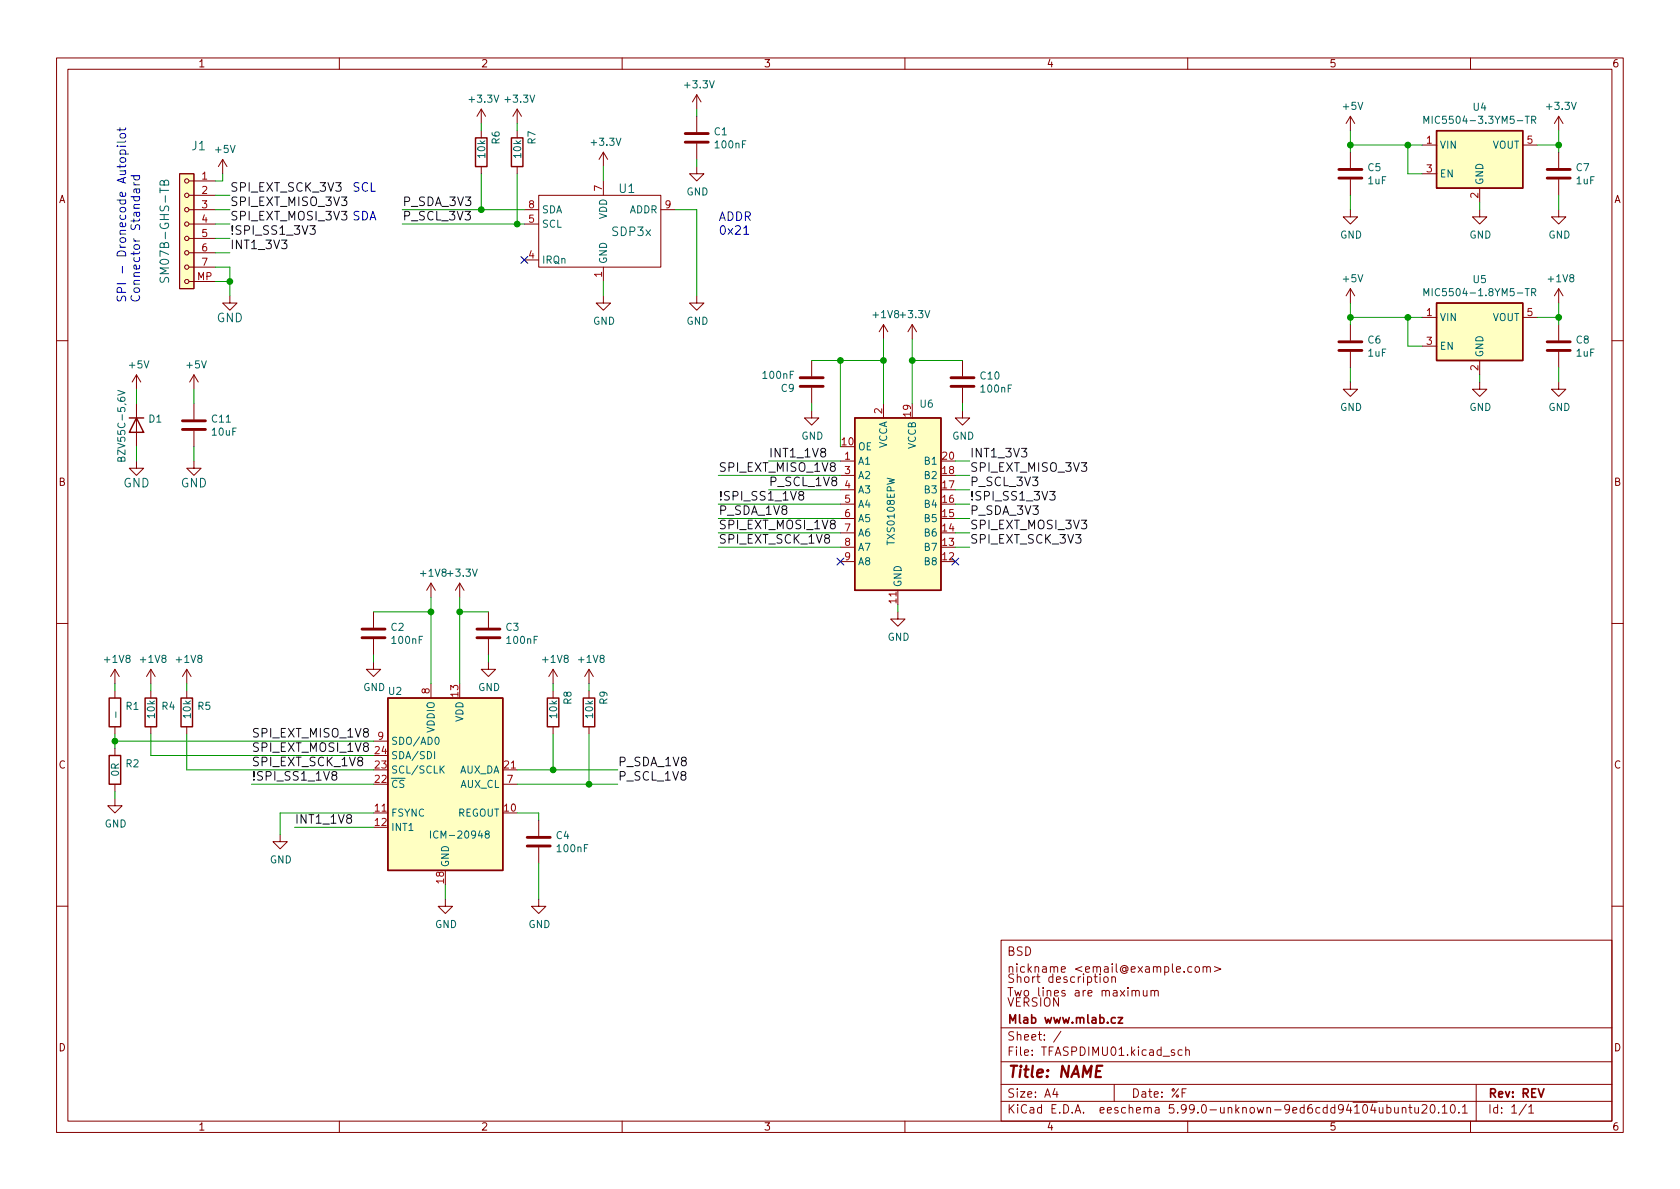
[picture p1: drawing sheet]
<svg xmlns="http://www.w3.org/2000/svg" width="297mm" height="210mm" viewBox="0 0 297 210" stroke-linecap="round" stroke-linejoin="round" font-family="sans-serif">
<g fill="none" stroke="#840000" stroke-width=".18">
<path d="M10 10.2h277v190.1h-277zM12 12.2h273v186.1h-273zM60 10.2v2M85.1 19.3l-.8 1.3M85.1 19.3v2.5M85.1 19.3l.8 1.3M91.4 19.3v2.5M91.4 19.3l-.7 1.3M91.4 19.3l.8 1.3M110 10.2v2M123.2 16.8v2.5M123.2 16.8l-.8 1.2"/>
<path d="M123.2 16.8l.8 1.2M160 10.2v2M210 10.2v2M260 10.2v2M31.7 30.7h2.6v20.3h-2.6zM33.4 39.6h4.7M33.4 37.1h4.7M33.4 34.5h4.7M33.4 32h4.7M39.4 28.2l-.8 1.3M39.4 28.2v2.5M39.4 28.2l.7 1.3"/>
<path d="M85.1 23.1v1.3M85.1 29.5v1.2M91.4 23.1v1.3M91.4 29.5v1.2M92.7 39.6h2.5M92.7 37.1h2.5M95.2 34.5h21.6v12.7h-21.6zM106.7 26.9l-.8 1.3M106.7 26.9v2.6M106.7 32v2.5M106.7 26.9l.7 1.3M116.8 37.1h2.6"/>
<path d="M123.2 29.5v1.2h1.3l-1.3 1.3-1.3-1.3h1.3M123.2 20.6v2.8M123.2 25.4v2.8M238.8 37.1v1.2h1.2l-1.2 1.3-1.3-1.3h1.3M238.8 20.6v2.5M238.8 26.9v2.8M238.8 31.7v2.8M238.8 20.6l-.8 1.2M238.8 20.6l.7 1.2M251.5 25.6h2.5M251.5 30.7h2.5M261.6 37.1v1.2h1.3l-1.3 1.3-1.3-1.3h1.3"/>
<path d="M261.6 33.3v2.5M269.2 25.6h2.6M275.6 37.1v1.2h1.3l-1.3 1.3-1.3-1.3h1.3M275.6 20.6l-.8 1.2M275.6 20.6v2.5M275.6 26.9v2.8M275.6 31.7v2.8M275.6 20.6l.8 1.2M33.4 49.8h4.7M33.4 47.2h4.7M33.4 44.7h4.7M33.4 42.2h4.7"/>
<path d="M40.6 52.3v1.3h1.3l-1.3 1.3-1.2-1.3h1.2M92.7 46h2.5M106.7 52.3v1.3h1.2l-1.2 1.3-1.3-1.3h1.3M106.7 47.2v2.6M123.2 52.3v1.3h1.3l-1.3 1.3-1.3-1.3h1.3M156.2 57.4l-.8 1.3M156.2 57.4v2.5M156.2 57.4l.8 1.3M161.3 57.4l-.8 1.3M161.3 57.4v2.5M161.3 57.4l.8 1.3M238.8 51v2.6"/>
<path d="M238.8 57.4v2.8M238.8 51l-.8 1.3M238.8 51l.7 1.3M251.5 56.1h2.5M269.2 56.1h2.6M275.6 51v2.6M275.6 57.4v2.8M275.6 51l-.8 1.3M275.6 51l.8 1.3M10 60.2h2M24.1 66.3l-.7 1.3M24.1 66.3v2.5"/>
<path d="M24.1 71.4v7.6M24.1 66.3l.8 1.3M34.3 66.3v2.5M34.3 71.4v2.8M34.3 76.2v2.8M34.3 66.3l-.8 1.3M34.3 66.3l.8 1.3M143.5 72.6v1.3h1.3l-1.3 1.3-1.3-1.3h1.3M143.5 63.7v2.8M143.5 68.6v2.8M156.2 71.4v2.5M170.2 72.6v1.3h1.2l-1.2 1.3-1.3-1.3h1.3"/>
<path d="M170.2 63.7v2.8M170.2 68.6v2.8M238.8 67.6v1.2h1.2l-1.2 1.3-1.3-1.3h1.3M238.8 62.2v2.8M251.5 61.2h2.5M261.6 67.6v1.2h1.3l-1.3 1.3-1.3-1.3h1.3M261.6 63.7v2.6M275.6 67.6v1.2h1.3l-1.3 1.3-1.3-1.3h1.3M275.6 62.2v2.8M285 60.2h2M24.1 81.5v1.3h1.3l-1.3 1.3-1.2-1.3h1.2M34.3 81.5v1.3h1.3l-1.3 1.3-1.3-1.3h1.3"/>
<path d="M148.6 81.5h2.5M148.6 84.1h2.5M148.6 86.6h2.5M148.6 89.1h2.5M148.6 91.7h2.5M148.6 94.2h2.5M148.6 96.8h2.5M148.6 99.3h2.5M10 110.2h2M20.3 118.4v2.5M20.3 118.4l-.7 1.2M20.3 118.4l.8 1.2"/>
<path d="M26.7 118.4v2.5M26.7 118.4l-.8 1.2M26.7 118.4l.7 1.2M33 118.4l-.7 1.2M33 118.4v2.5M33 118.4l.8 1.2M66 117.1v1.3h1.3l-1.3 1.2-1.2-1.2h1.2M66 108.2v2.8M66 113v2.8M76.2 103.1l-.8 1.3M76.2 103.1v2.6M76.2 103.1l.8 1.3"/>
<path d="M81.3 103.1l-.8 1.3M81.3 103.1v2.6M81.3 103.1l.7 1.3M86.4 117.1v1.3h1.2l-1.2 1.2-1.3-1.2h1.3M86.4 108.2v2.8M86.4 113v2.8M97.8 118.4l-.8 1.2M97.8 118.4v2.5M97.8 118.4l.8 1.2M104.1 118.4v2.5M104.1 118.4l-.7 1.2M104.1 118.4l.8 1.2"/>
<path d="M158.7 108.2v1.3h1.3l-1.3 1.2-1.2-1.2h1.2M158.7 104.4v2.5M285 110.2h2M20.3 122.2v1.2M20.3 128.5v1.3M20.3 132.3v1.3M20.3 138.7v1.2M26.7 122.2v1.2M26.7 128.5v1.3M33 122.2v1.2M33 128.5v1.3M66 131.1h2.6"/>
<path d="M76.2 120.9v2.5M88.9 136.1h2.5M88.9 138.7h2.5M97.8 122.2v1.2M97.8 128.5v1.3M104.1 122.2v1.2M104.1 128.5v1.3M20.3 141.2v1.3h1.3l-1.3 1.3-1.3-1.3h1.3M49.5 147.6v1.2h1.3l-1.3 1.3-1.2-1.3h1.2M66 143.8h2.6M78.7 159v1.3h1.3l-1.3 1.2-1.2-1.2h1.2M95.2 159v1.3h1.3l-1.3 1.2-1.2-1.2h1.2"/>
<path d="M95.2 145v2.8M95.2 149.9v2.7M10 160.2h2M177 166.3h108v32h-108zM178.2 174.6h.9M178.6 174.6v1.5M179.2 172.3l-.6-.1-.2 .2v.4l.7 .3 .1 .3-.3 .3h-.5M179.4 175.1l.3 1 .3-.7 .3 .7 .3-1M179.9 172.9l.2-.2 .3 .1 .1 .9M179.9 172.2v1.5M181.2 172.9l.2-.2 .5 .2v.5l-.1 .3h-.4l-.2-.1zM181.2 175.2l.4-.1 .3 .3v.5l-.3 .2h-.4l-.1-.2v-.5z"/>
<path d="M182.6 172.7v1M183.5 172.2v1.3l.4 .2M183.6 174.6v1.3l.3 .2M184.4 174.6v.2M184.4 175.1v1M185.1 175.3l.3-.2 .3 .1 .1 .9M185.1 175.1v1M186.1 172.8l-.4-.1-.3 .3v.4l.2 .3h.5M186.1 172.2v1.5M186.4 175.6l.7-.1v-.3l-.5-.1-.2 .3 .1 .7h.6M186.8 173.2l.7-.1-.1-.3-.4-.1-.2 .2 .1 .8h.5M188.3 175.2l-.4-.1-.2 .3 .1 .2 .5 .1v.4h-.6"/>
<path d="M188.6 172.8l-.3-.1-.2 .2v.3l.5 .1v.4h-.5M190 172.8l-.4-.1-.3 .3v.4l.1 .3h.6M190.1 175.2h.6l.1 .9M190.6 172.7v1M190.8 175.5l-.5 .1a.29 .29 0 0 0-.2 .3 .29 .29 0 0 0 .2 .2h.5M191.5 175.1v1M191.6 172.7v1M191.9 175.1l-.3 .1-.1 .2M192.3 172.8l.4-.1 .3 .3v.4l-.1 .3h-.6M192.3 172.7v1.5M192.4 175.6l.7-.1-.1-.3-.4-.1-.2 .3v.7h.6M193.6 172.2v1.3l.4 .2"/>
<path d="M194.5 172.7v1M194.9 175.3l.2-.2 .3 .1 .1 .9M194.9 175.1v1M195.3 172.8l.3-.1 .3 .3v.4l-.3 .3h-.3l-.2-.3v-.4zM195.5 175.4l.2-.3 .4 .1v.9M196.6 172.9l.2-.2 .3 .1 .1 .9M196.6 172.7v1M196.9 175.2h.5l.1 .9M197.5 175.5l-.5 .1a.29 .29 0 0 0-.2 .3 .29 .29 0 0 0 .2 .2h.5M198.1 175.1l.8 1M198.9 175.1l-.8 1M199.4 174.6v.2"/>
<path d="M199.4 175.1v1M200.1 175.3l.3-.2 .3 .1 .1 .9M200.1 175.1v1M200.8 175.4l.2-.3 .4 .1v.9M202.1 175.1l.1 1h.4l.2-.1M202.8 175.1v1M203.5 175.3l.2-.2 .4 .1v.9M203.5 175.1v1M204.1 175.4l.3-.3 .3 .1 .1 .9M210.7 171l-.4-.1-.3 .3v.4l.1 .3h.6M211.4 171l.4-.1 .3 .3v.4l-.3 .3h-.4l-.1-.3v-.4zM212.7 171.1l.2-.2 .4 .1 .1 .9"/>
<path d="M212.7 170.9v1M213.4 171.1l.2-.2 .3 .1 .1 .9M214.7 170.9l1.2 .5-1.2 .4M285 160.2h2M60 198.3v2M110 198.3v2M160 198.3v2M177 194.8h108M177 191.8h108M177 187.8h108M177 181.8h108M186.5 192.5l-.4 1h1"/>
<path d="M186.9 193v1M187.6 182.4l-1.3 1.9M197 191.8v3M207.6 185.7l-.3-.1-.2 .2v.3l.5 .1v.4h-.5M209 185.7l-.4-.1-.3 .3v.4l.1 .3h.6M209 193.2h.5M209.6 185.8l.3-.2 .3 .1 .1 .9M209.6 185.1v1.5M209.7 192.5h-.7v1.5M210 198.3v2M246.6 195.8v1h.4l.2-.1M247.2 195.8v1"/>
<path d="M247.9 196l.2-.2 .4 .1 .1 .9M247.9 195.8v1M249.1 195.8h.5M249.3 195.3v1.3l.3 .2M250.1 195.8l.1 1h.4l.2-.1M250.8 195.8v1M251.4 195.5l.6-.2 .2 .2 .1 .3-.9 1h.9M253 195.5l.2-.2a.81 .81 0 0 1 .6 .7 .81 .81 0 0 1-.3 .8h-.1a.81 .81 0 0 1-.4-1.3zM254.4 196.7v.1M255 195.8l.4-.5v1.5M255 196.8h.9M256.6 195.4l.2-.1a.81 .81 0 0 1 .6 .7 .81 .81 0 0 1-.3 .8h-.2a.81 .81 0 0 1-.5-.6 .81 .81 0 0 1 .2-.8z"/>
<path d="M257.9 196.7v.1M258.6 195.8l.4-.5v1.5M258.6 196.8h.8M260 198.3v2M261 191.8v6.5M269.9 195.3l-1.3 1.9M270.3 195.8l.4-.5v1.5M270.3 196.8h.9"/>
<circle cx="33" cy="39.6" r=".38"/>
<circle cx="33" cy="34.5" r=".38"/>
<circle cx="33" cy="32" r=".38"/>
<circle cx="33" cy="37.1" r=".38"/>
<circle cx="33" cy="42.2" r=".38"/>
<circle cx="33" cy="47.2" r=".38"/>
<circle cx="33" cy="44.7" r=".38"/>
<circle cx="33" cy="49.8" r=".38"/>
</g>
<path d="M194.9 188.5h-.9l-.3 2h1" fill="none" stroke="#840000" stroke-width=".4"/>
<path d="M197.7 179.9h.8l-.8 1h.8M197.2 180l-.4-.1-.3 .3v.4l.1 .3h.6" fill="none" stroke="#840000" stroke-width=".3"/>
<g fill="#ffffc2" stroke="#ffffc2" stroke-width=".18">
<path d="M31.7 30.7h2.6v20.3h-2.6z"/>
<path d="M254 23.1h15.2v10.2h-15.2z"/>
<path d="M151.1 73.9h15.3v30.5h-15.3z"/>
<path d="M254 53.6h15.2v10.1h-15.2z"/>
<path d="M68.6 123.4h20.3v30.5h-20.3z"/>
</g>
<g fill="none" stroke="#006464" stroke-width=".18">
<path d="M29 32.2a.41 .41 0 0 1 .4-.4 .41 .41 0 0 1 .4 .3v.6h-1.5v-.5l.1-.2 .3-.1 .2 .2 .1 .6M251.8 21.8v-1.2l.4 .9 .4-.9v1.2M270.8 21.2h.6l.1-.2v-.3l-.7-.1v1.2M271.1 21.2l.4 .6M28.4 49.1l-.1 .5 .3 .3 .3-.1 .3-.7h.5l.1 .2-.1 .6M251.8 52.3v-1.3l.4 .9 .4-.9v1.3M270.8 51.7l.6-.1 .1-.1v-.3l-.7-.2v1.3M271.1 51.7l.4 .6M20.8 69l1.3 .5-1.3 .4M21.4 81.1l.3-.3 .3 .1 .1 .2v.4h-1.3l.1-.6h.3l.2 .1v.5M76.8 132.9v1.3M77.1 130.4h.1a.68 .68 0 0 1 .4 .6 .68 .68 0 0 1-.4 .6 .84 .84 0 0 1-.1-1.2z"/>
<path d="M78 136l.5 .7M78.5 135.4l-.7 .8M76.1 146.9v1.3M86 147.5l-.2-.3v-.1l.2-.2 .4 .1 .1 .2v.2l-.6 .1-.1 .2v.3l.2 .2h.3l.2-.2v-.4l-.2-.1"/>
</g>
<g fill="none" stroke="#840000" stroke-width=".51">
<path d="M121.2 25.1h4M121.2 23.6h4M236.7 31.5h4.1M236.7 30h4.1M273.6 31.5h4M273.6 30h4M32.3 75.9h4M32.3 74.4h4M141.5 66.8h4M141.5 68.3h4M168.1 66.8h4.1M168.1 68.3h4.1"/>
<path d="M236.7 62h4.1M236.7 60.4h4.1M273.6 62h4M273.6 60.4h4M64 112.8h4.1M64 111.2h4.1M84.3 112.8h4.1M84.3 111.2h4.1M93.2 149.6h4.1M93.2 148.1h4.1"/>
</g>
<g fill="none" stroke="#840000" stroke-width=".25">
<path d="M84.1 24.4h2v5.1h-2zM90.4 24.4h2.1v5.1h-2.1zM254 23.1h15.2v10.2h-15.2zM254 53.6h15.2v10.1h-15.2zM22.9 73.9h2.5M24.1 73.9l1.3 2.5h-2.5zM151.1 73.9h15.3v30.5h-15.3zM19.3 133.6h2v5.1h-2zM19.3 123.4h2v5.1h-2zM25.7 123.4h2v5.1h-2zM32 123.4h2v5.1h-2zM68.6 123.4h20.3v30.5h-20.3z"/>
<path d="M96.8 123.4h2v5.1h-2zM103.1 123.4h2.1v5.1h-2.1z"/>
</g>
<path d="M54.8 39.9h.9l-.5 .6 .5 .1v.7l-.3 .1h-.4l-.2-.1M141.5 87.6l-.3-.3 .1-.3 .2-.1 .5 .1 .1 .2-.1 .2-.6 .2-.2 .2 .1 .5 .2 .1h.3l.3-.3v-.3l-.3-.2M185.6 86.9h.9l-.5 .6 .5 .1v.7l-.2 .1h-.5l-.2-.1M59 137.1l-.3-.3v-.2l.3-.2 .4 .1 .1 .2v.2l-.7 .3-.1 .2v.4l.3 .2h.3l.2-.3v-.3l-.2-.3" fill="none" stroke="#0f0f0f" stroke-width=".18"/>
<g fill="none" stroke="#0000c2" stroke-width=".18">
<path d="M20.7 25.9h.1M21.2 27.2h1.5M21.2 25.9h1M21.2 22.6v.6M21.3 27.2l-.1-.4 .3-.3h.4l.3 .2v.5M21.4 28h.7l.1 .2v.3l-.3 .2-.5-.1-.2-.2zM21.4 23.7h.7l.1 .2v.4l-.3 .1-.5-.1-.2-.2zM22.2 24.9l-.2 .2h-1.3M22.2 22.6l-.2 .4h-1.3M23.2 31.1h1.5M23.7 32.2v.3l.3 .2M23.7 32.7h1"/>
<path d="M23.7 31.1v.4l.3 .3h.4l.2-.1v-.6M24 33.4l.1 .5a.3 .3 0 0 0 .3 .2 .3 .3 0 0 0 .3-.2l-.1-.5M24.7 33.4l-1 .1v.6M131.5 40.3l.4-.4v1.5M131.5 41.4h.9"/>
</g>
<g fill="none" stroke="#009600" stroke-width=".18">
<path d="M123.2 19.3v1.3M38.1 37.1h2.5M38.1 39.6h2.5M38.1 34.5h2.5M39.4 30.7v1.3h-1.3M71.1 37.1h21.6M71.1 39.6h21.6M85.1 21.8v1.3M85.1 30.7v6.4M91.4 21.8v1.3M91.4 30.7v8.9M106.7 29.5v2.5"/>
<path d="M119.4 37.1h3.8v15.2M123.2 28.2v1.3M238.8 25.6h12.7M238.8 23.1v3.8M238.8 34.5v2.6M248.9 25.6v5.1h2.6M261.6 35.8v1.3M271.8 25.6h3.8M275.6 23.1v3.8M275.6 34.5v2.6M38.1 42.2h2.5M38.1 47.2h2.5v5.1"/>
<path d="M38.1 49.8h2.5M38.1 44.7h2.5M106.7 49.8v2.5M156.2 59.9v11.5M161.3 59.9v11.5M238.8 56.1h12.7M238.8 53.6v3.8M248.9 56.1v5.1h2.6M271.8 56.1h3.8M275.6 53.6v3.8M24.1 68.8v2.6M24.1 79v2.5"/>
<path d="M34.3 68.8v2.6M34.3 79v2.5M143.5 63.7h12.7M143.5 71.4v1.2M148.6 63.7v15.3M161.3 63.7h8.9M170.2 71.4v1.2M238.8 65v2.6M261.6 66.3v1.3M275.6 65v2.6M127 84.1h21.6M127 89.1h21.6"/>
<path d="M127 91.7h21.6M127 94.2h21.6M127 96.8h21.6M135.9 81.5h12.7M135.9 86.6h12.7M168.9 81.5h2.5M168.9 84.1h2.5M168.9 86.6h2.5M168.9 89.1h2.5M168.9 91.7h2.5M168.9 94.2h2.5M168.9 96.8h2.5"/>
<path d="M66 108.2h10.2M66 115.8v1.3M76.2 105.7v15.2M81.3 108.2h5.1M81.3 105.7v15.2M86.4 115.8v1.3M158.7 106.9v1.3M20.3 120.9v1.3M20.3 129.8v2.5M20.3 139.9v1.3M20.3 131.1h45.7M26.7 120.9v1.3"/>
<path d="M26.7 129.8v3.8h39.3M33 120.9v1.3M33 129.8v6.3h33M44.4 138.7h21.6M91.4 138.7h17.8M91.4 136.1h17.8M97.8 120.9v1.3M97.8 129.8v6.3M104.1 120.9v1.3M104.1 129.8v8.9M52.1 146.3h13.9M66 143.8h-16.5v3.8"/>
<path d="M78.7 156.5v2.5M91.4 143.8h3.8v1.2M95.2 152.6v6.4"/>
</g>
<path d="M92.1 45.4l1.2 1.2M93.3 45.4l-1.2 1.2M148 98.7l1.2 1.2M149.2 98.7l-1.2 1.2M168.3 98.7l1.2 1.2M169.5 98.7l-1.2 1.2" fill="none" stroke="#000084" stroke-width=".18"/>
<g fill="#009600" stroke="#009600" stroke-width=".18">
<circle cx="76.2" cy="108.2" r=".51"/>
<circle cx="81.3" cy="108.2" r=".51"/>
<circle cx="97.8" cy="136.1" r=".51"/>
<circle cx="104.1" cy="138.7" r=".51"/>
<circle cx="91.4" cy="39.6" r=".51"/>
<circle cx="85.1" cy="37.1" r=".51"/>
<circle cx="20.3" cy="131.1" r=".51"/>
<circle cx="40.6" cy="49.8" r=".51"/>
<circle cx="148.6" cy="63.7" r=".51"/>
<circle cx="156.2" cy="63.7" r=".51"/>
<circle cx="161.3" cy="63.7" r=".51"/>
<circle cx="275.6" cy="56.1" r=".51"/>
<circle cx="248.9" cy="25.6" r=".51"/>
<circle cx="275.6" cy="25.6" r=".51"/>
<circle cx="238.8" cy="25.6" r=".51"/>
<circle cx="238.8" cy="56.1" r=".51"/>
<circle cx="248.9" cy="56.1" r=".51"/>
</g>
<text font-size="2.8" fill="#840000" x="178" y="190.6">Title: NAME</text>
<g font-size="2.1" fill="#006464">
<text x="33.9" y="26.6">J1</text>
<text x="109.5" y="34.1">U1</text>
<text x="108.3" y="41.7">SDP3x</text>
<text x="29.9" y="48.8" transform="rotate(-90 29.9 48.8)">SM07B-GHS-TB</text>
<text x="38.3" y="57">GND</text>
<text x="21.8" y="86.2">GND</text>
<text x="31.9" y="86.2">GND</text>
</g>
<g font-size="2.1" fill="#0f0f0f">
<text x="40.6" y="33.9">SPI_EXT_SCK_3V3</text>
<text x="40.6" y="36.4">SPI_EXT_MISO_3V3</text>
<text x="40.6" y="41.5">!SPI_SS1_3V3</text>
<text x="71.1" y="36.4">P_SDA_3V3</text>
<text x="71.1" y="39">P_SCL_3V3</text>
<text x="40.6" y="44.1">INT1_3V3</text>
<text x="127" y="83.4">SPI_EXT_MISO_1V8</text>
<text x="135.9" y="80.9">INT1_1V8</text>
<text x="171.4" y="83.4">SPI_EXT_MISO_3V3</text>
<text x="171.4" y="80.9">INT1_3V3</text>
<text x="127" y="88.5">!SPI_SS1_1V8</text>
<text x="135.9" y="86">P_SCL_1V8</text>
<text x="171.4" y="86">P_SCL_3V3</text>
<text x="171.4" y="88.5">!SPI_SS1_3V3</text>
<text x="127" y="93.6">SPI_EXT_MOSI_1V8</text>
<text x="127" y="91">P_SDA_1V8</text>
<text x="171.4" y="91">P_SDA_3V3</text>
<text x="171.4" y="93.6">SPI_EXT_MOSI_3V3</text>
<text x="127" y="96.1">SPI_EXT_SCK_1V8</text>
<text x="171.4" y="96.1">SPI_EXT_SCK_3V3</text>
<text x="44.4" y="130.4">SPI_EXT_MISO_1V8</text>
<text x="44.4" y="133">SPI_EXT_MOSI_1V8</text>
<text x="44.4" y="135.5">SPI_EXT_SCK_1V8</text>
<text x="109.2" y="135.5">P_SDA_1V8</text>
<text x="44.4" y="138">!SPI_SS1_1V8</text>
<text x="109.2" y="138">P_SCL_1V8</text>
<text x="52.1" y="145.7">INT1_1V8</text>
</g>
<g font-size="2.1" fill="#0000c2">
<text x="62.2" y="33.9">SCL</text>
<text x="40.6" y="39">SPI_EXT_MOSI_3V3 SDA</text>
<text x="127" y="39.1">ADDR</text>
<text x="127" y="41.5">0x21</text>
<text x="22.3" y="53.6" transform="rotate(-90 22.3 53.6)">SPI - Dronecode Autopilot</text>
<text x="24.8" y="53.6" transform="rotate(-90 24.8 53.6)">Connector Standard</text>
</g>
<g font-size="2.1" fill="#840000">
<text x="178" y="172">nickname &lt;email@example.com&gt;</text>
<text x="178" y="169">BSD</text>
<text x="178" y="178">VERSION</text>
<text x="178" y="184">Sheet: /</text>
<text x="178" y="181">Mlab www.mlab.cz</text>
<text x="178" y="186.7">File: TFASPDIMU01.kicad_sch</text>
<text x="178" y="196.9">KiCad E.D.A. eeschema 5.99.0-unknown-9ed6cdd94~104~ubuntu20.10.1</text>
<text x="178" y="194.1">Size: A4</text>
<text x="200" y="194.1">Date: %F</text>
<text x="263" y="194.1">Rev: REV</text>
<text x="263" y="196.9">Id: 1/1</text>
</g>
<g font-size="1.8" fill="#840000">
<text x="35" y="11.9">1</text>
<text x="85" y="11.9">2</text>
<text x="135" y="11.9">3</text>
<text x="185" y="11.9">4</text>
<text x="235" y="11.9">5</text>
<text x="285" y="11.9">6</text>
<text x="10.3" y="35.9">A</text>
<text x="285.3" y="35.9">A</text>
<text x="10.3" y="85.9">B</text>
<text x="285.3" y="85.9">B</text>
<text x="10.3" y="135.9">C</text>
<text x="285.3" y="135.9">C</text>
<text x="10.3" y="185.9">D</text>
<text x="285.3" y="185.9">D</text>
<text x="35" y="199.9">1</text>
<text x="85" y="199.9">2</text>
<text x="135" y="199.9">3</text>
<text x="185" y="199.9">4</text>
<text x="235" y="199.9">5</text>
<text x="285" y="199.9">6</text>
</g>
<g font-size="1.8" fill="#006464">
<text x="121.2" y="15.6">+3.3V</text>
<text x="83.1" y="18.1">+3.3V</text>
<text x="89.5" y="18.1">+3.3V</text>
<text x="126.3" y="23.9">C1</text>
<text x="237.5" y="19.4">+5V</text>
<text x="253.2" y="21.9">MIC5504-3.3YM5-TR</text>
<text x="260.5" y="19.6">U4</text>
<text x="273.6" y="19.4">+3.3V</text>
<text x="38.2" y="27">+5V</text>
<text x="85.8" y="27.9" transform="rotate(-90 85.8 27.9)">10k</text>
<text x="88.3" y="25.5" transform="rotate(-90 88.3 25.5)">R6</text>
<text x="92.1" y="27.9" transform="rotate(-90 92.1 27.9)">10k</text>
<text x="94.7" y="25.5" transform="rotate(-90 94.7 25.5)">R7</text>
<text x="104.7" y="25.8">+3.3V</text>
<text x="126.6" y="26.2">100nF</text>
<text x="254.5" y="26.3">VIN</text>
<text x="263.8" y="26.3">VOUT</text>
<text x="121.4" y="34.6">GND</text>
<text x="241.9" y="30.3">C5</text>
<text x="241.9" y="32.6">1uF</text>
<text x="254.5" y="31.4">EN</text>
<text x="262.3" y="32.8" transform="rotate(-90 262.3 32.8)">GND</text>
<text x="278.7" y="30.3">C7</text>
<text x="278.7" y="32.6">1uF</text>
<text x="95.8" y="40.3">SCL</text>
<text x="95.8" y="37.7">SDA</text>
<text x="107.3" y="38.8" transform="rotate(-90 107.3 38.8)">VDD</text>
<text x="111.2" y="37.7">ADDR</text>
<text x="95.8" y="46.6">IRQn</text>
<text x="107.3" y="46.7" transform="rotate(-90 107.3 46.7)">GND</text>
<text x="236.9" y="42.2">GND</text>
<text x="259.8" y="42.2">GND</text>
<text x="273.8" y="42.2">GND</text>
<text x="237.5" y="49.9">+5V</text>
<text x="253.2" y="52.4">MIC5504-1.8YM5-TR</text>
<text x="260.5" y="50">U5</text>
<text x="273.9" y="49.9">+1V8</text>
<text x="104.8" y="57.4">GND</text>
<text x="121.4" y="57.4">GND</text>
<text x="154.5" y="56.2">+1V8 +3.3V</text>
<text x="254.5" y="56.8">VIN</text>
<text x="263.8" y="56.8">VOUT</text>
<text x="22.9" y="65.1">+5V</text>
<text x="33.1" y="65.1">+5V</text>
<text x="241.9" y="60.7">C6</text>
<text x="241.9" y="63.1">1uF</text>
<text x="254.5" y="61.8">EN</text>
<text x="262.3" y="63.2" transform="rotate(-90 262.3 63.2)">GND</text>
<text x="278.7" y="60.7">C8</text>
<text x="278.7" y="63.1">1uF</text>
<text x="135" y="67">100nF</text>
<text x="138.1" y="69.3">C9</text>
<text x="173.4" y="67.1">C10</text>
<text x="173.6" y="69.4">100nF</text>
<text x="26.3" y="74.7">D1</text>
<text x="37.5" y="74.7">C11</text>
<text x="37.6" y="77">10uF</text>
<text x="141.7" y="77.7">GND</text>
<text x="162.7" y="72.1">U6</text>
<text x="168.3" y="77.7">GND</text>
<text x="236.9" y="72.7">GND</text>
<text x="259.8" y="72.7">GND</text>
<text x="273.8" y="72.7">GND</text>
<text x="22.2" y="80.9" transform="rotate(-90 22.2 80.9)">BZV55C-5,6V</text>
<text x="151.6" y="82.2">A1</text>
<text x="151.6" y="79.6">OE</text>
<text x="156.8" y="79.4" transform="rotate(-90 156.8 79.4)">VCCA</text>
<text x="161.9" y="79.4" transform="rotate(-90 161.9 79.4)">VCCB</text>
<text x="163.6" y="82.2">B1</text>
<text x="151.6" y="84.7">A2</text>
<text x="151.6" y="87.2">A3</text>
<text x="151.6" y="89.8">A4</text>
<text x="163.6" y="89.8">B4</text>
<text x="163.6" y="87.2">B3</text>
<text x="163.6" y="84.7">B2</text>
<text x="151.6" y="92.3">A5</text>
<text x="151.6" y="94.9">A6</text>
<text x="163.6" y="94.9">B6</text>
<text x="163.6" y="92.3">B5</text>
<text x="74.5" y="102">+1V8 +3.3V</text>
<text x="151.6" y="97.4">A7</text>
<text x="151.6" y="99.9">A8</text>
<text x="158.2" y="96.1" transform="rotate(-90 158.2 96.1)">TXS0108EPW</text>
<text x="163.6" y="99.9">B8</text>
<text x="163.6" y="97.4">B7</text>
<text x="159.4" y="103.9" transform="rotate(-90 159.4 103.9)">GND</text>
<text x="69.1" y="111.5">C2</text>
<text x="69.4" y="113.9">100nF</text>
<text x="89.5" y="111.5">C3</text>
<text x="89.7" y="113.9">100nF</text>
<text x="156.9" y="113.3">GND</text>
<text x="18.6" y="117.2">+1V8</text>
<text x="25" y="117.2">+1V8</text>
<text x="31.3" y="117.2">+1V8</text>
<text x="96.1" y="117.2">+1V8</text>
<text x="102.4" y="117.2">+1V8</text>
<text x="22.3" y="125.5">R1</text>
<text x="28.6" y="125.5">R4</text>
<text x="35" y="125.5">R5</text>
<text x="64.2" y="122.2">GND</text>
<text x="68.7" y="122.9">U2</text>
<text x="84.5" y="122.2">GND</text>
<text x="101" y="124.5" transform="rotate(-90 101 124.5)">R8</text>
<text x="107.4" y="124.5" transform="rotate(-90 107.4 124.5)">R9</text>
<text x="21" y="126.7" transform="rotate(-90 21 126.7)">-</text>
<text x="27.4" y="126.9" transform="rotate(-90 27.4 126.9)">10k</text>
<text x="33.7" y="126.9" transform="rotate(-90 33.7 126.9)">10k</text>
<text x="69.1" y="131.7">SDO/AD0</text>
<text x="76.8" y="129.5" transform="rotate(-90 76.8 129.5)">VDDIO</text>
<text x="81.9" y="127.7" transform="rotate(-90 81.9 127.7)">VDD</text>
<text x="98.5" y="126.9" transform="rotate(-90 98.5 126.9)">10k</text>
<text x="104.8" y="126.9" transform="rotate(-90 104.8 126.9)">10k</text>
<text x="21" y="137.2" transform="rotate(-90 21 137.2)">0R</text>
<text x="22.3" y="135.7">R2</text>
<text x="69.1" y="136.8">SCL/SCLK</text>
<text x="69.1" y="134.2">SDA/SDI</text>
<text x="81.1" y="136.8">AUX_DA</text>
<text x="69.1" y="139.3">~CS</text>
<text x="81.3" y="139.3">AUX_CL</text>
<text x="18.5" y="146.3">GND</text>
<text x="69.1" y="144.4">FSYNC</text>
<text x="69.1" y="146.9">INT1</text>
<text x="76.9" y="148.3">ICM-20948</text>
<text x="80.8" y="144.4">REGOUT</text>
<text x="98.4" y="148.4">C4</text>
<text x="47.7" y="152.7">GND</text>
<text x="79.4" y="153.4" transform="rotate(-90 79.4 153.4)">GND</text>
<text x="98.6" y="150.7">100nF</text>
<text x="76.9" y="164.1">GND</text>
<text x="93.4" y="164.1">GND</text>
</g>
<g font-size="1.8" fill="#a90000">
<text x="252.2" y="25.4">1</text>
<text x="270" y="25.4">5</text>
<text x="35.7" y="31.7">1</text>
<text x="35.7" y="34.3">2</text>
<text x="106.4" y="33.8" transform="rotate(-90 106.4 33.8)">7</text>
<text x="252.2" y="30.5">3</text>
<text x="261.4" y="35" transform="rotate(-90 261.4 35)">2</text>
<text x="35.7" y="36.8">3</text>
<text x="35.7" y="39.4">4</text>
<text x="35.7" y="41.9">5</text>
<text x="93.5" y="39.4">5</text>
<text x="93.5" y="36.8">8</text>
<text x="117.6" y="36.8">9</text>
<text x="35.7" y="44.4">6</text>
<text x="35.7" y="47">7</text>
<text x="93.5" y="45.7">4</text>
<text x="34.9" y="49.5">MP</text>
<text x="106.4" y="49" transform="rotate(-90 106.4 49)">1</text>
<text x="252.2" y="55.9">1</text>
<text x="270" y="55.9">5</text>
<text x="252.2" y="61">3</text>
<text x="261.4" y="65.5" transform="rotate(-90 261.4 65.5)">2</text>
<text x="156" y="73.1" transform="rotate(-90 156 73.1)">2</text>
<text x="161" y="73.6" transform="rotate(-90 161 73.6)">19</text>
<text x="148.9" y="78.7">10</text>
<text x="149.4" y="81.3">1</text>
<text x="149.4" y="83.8">3</text>
<text x="166.7" y="83.8">18</text>
<text x="166.7" y="81.3">20</text>
<text x="149.4" y="86.4">4</text>
<text x="149.4" y="88.9">5</text>
<text x="166.7" y="88.9">16</text>
<text x="166.7" y="86.4">17</text>
<text x="149.4" y="91.4">6</text>
<text x="149.4" y="94">7</text>
<text x="166.7" y="94">14</text>
<text x="166.7" y="91.4">15</text>
<text x="149.4" y="96.5">8</text>
<text x="149.4" y="99.1">9</text>
<text x="166.7" y="99.1">12</text>
<text x="166.7" y="96.5">13</text>
<text x="158.5" y="106.6" transform="rotate(-90 158.5 106.6)">11</text>
<text x="75.9" y="122.7" transform="rotate(-90 75.9 122.7)">8</text>
<text x="81" y="123.2" transform="rotate(-90 81 123.2)">13</text>
<text x="66.8" y="130.8">9</text>
<text x="66.3" y="135.9">23</text>
<text x="66.3" y="133.3">24</text>
<text x="89.2" y="135.9">21</text>
<text x="66.3" y="143.5">11</text>
<text x="66.3" y="138.4">22</text>
<text x="89.2" y="143.5">10</text>
<text x="89.7" y="138.4">7</text>
<text x="66.3" y="146">12</text>
<text x="78.5" y="156.2" transform="rotate(-90 78.5 156.2)">18</text>
</g>
</svg>
